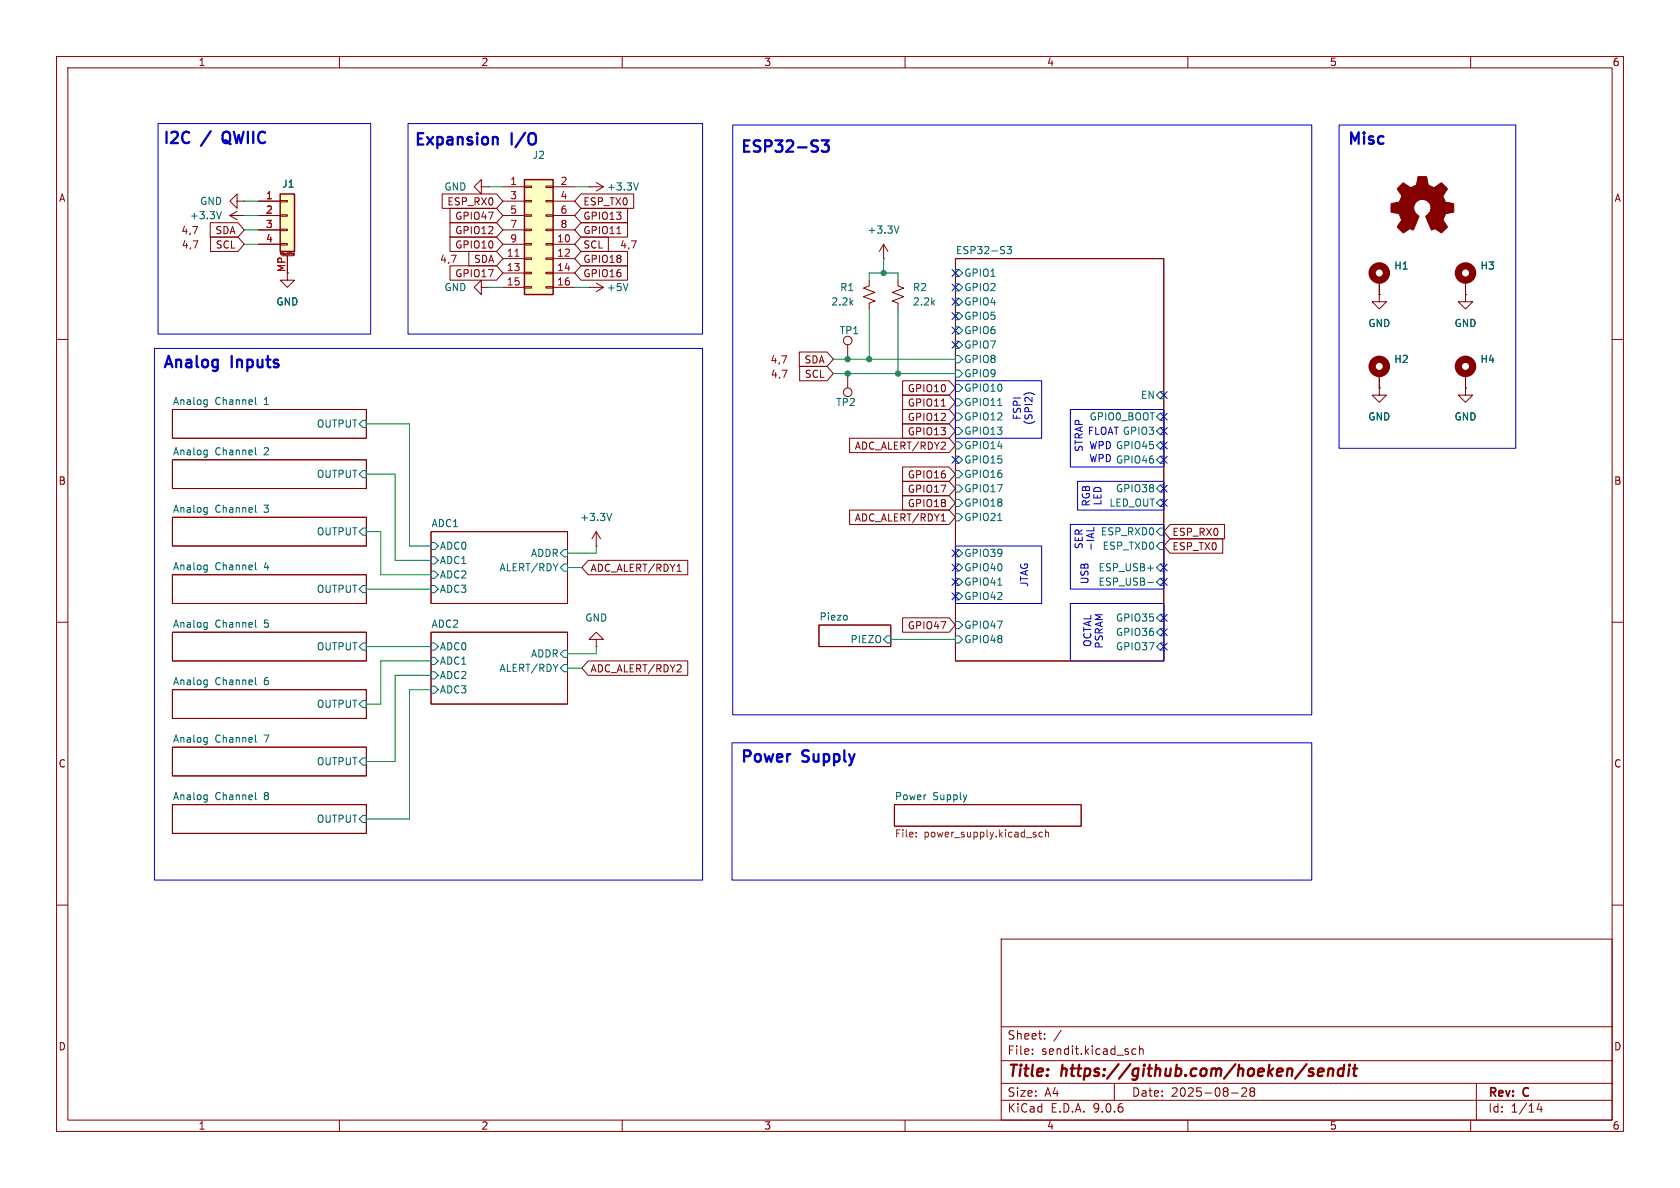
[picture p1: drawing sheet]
<svg xmlns="http://www.w3.org/2000/svg" width="297mm" height="210mm" viewBox="0 0 297 210" stroke-linecap="round" stroke-linejoin="round" font-family="sans-serif">
<g fill="none" stroke="#840000" stroke-width=".18">
<path d="M10 10h277v190h-277zM12 12h273v186h-273zM60 10v2M110 10v2M160 10v2M210 10v2M260 10v2M168.9 45.7h36.8v71.1h-36.8zM259.1 52.1v1.2h1.2l-1.2 1.3-1.3-1.3h1.3M259.1 52.1h.1M10 60h2M30.5 72.4h34.3v5.1h-34.3z"/>
<path d="M149.9 66v2.6M259.1 66v2.6M285 60h2M30.5 91.4h34.3v5.1h-34.3zM30.5 81.3h34.3v5.1h-34.3zM76.2 94h24.1v12.7h-24.1zM10 110h2M30.5 101.6h34.3v5.1h-34.3zM30.5 111.8h34.3v5h-34.3zM76.2 111.8h24.1v12.7h-24.1zM144.8 110.5h12.7v3.8h-12.7zM285 110h2"/>
<path d="M30.5 132.1h34.3v5.1h-34.3zM30.5 121.9h34.3v5.1h-34.3zM30.5 142.2h34.3v5.1h-34.3zM158.1 142.2h33v3.9h-33zM10 160h2M177 166h108v32h-108zM285 160h2M60 198v2M110 198v2M160 198v2M177 194.5h108M177 191.5h108"/>
<path d="M177 187.5h108M177 181.5h108M182.5 186.3v.1M182.5 185.5v.1M184.7 183.6v.1M184.7 182.8v.1M187.6 182.1l-1.3 2M197 191.5v3M200.1 186.1l.3 .3 .4-.1M200.8 185.5l-.4-.1-.3 .3M201.5 185.5l.2-.1 .3 .1 .1 .9M201.5 184.9v1.5"/>
<path d="M210 198v2M217.7 193.2h1.2M220.3 192.4v.5l-.8 .9h.9M221 192.4v.3l.2 .2M221.2 192.9l-.2 .3v.5l.2 .1 .5-.1 .1-.2-.1-.4-.2-.2M221.2 192.9h.3M221.7 192.4l.1 .3-.3 .2M260 198v2M261 191.5v6.5M272.1 195l-.4 1.1h1M272.5 195.6v1"/>
<circle cx="149.9" cy="69.3" r=".76"/>
</g>
<path d="M233 189.5l1-.1-.1-.4-.1-.1-.6 .1-.2 .9 .2 .3 .6-.1M234.9 189.1a.49 .49 0 0 1 .8 .1l-.1 1M234.9 188.9l-.2 1.3M237.6 189a.66 .66 0 0 0-1 .3l-.1 .5 .1 .3 .2 .1 .6-.1M237.6 188.2l-.2 2M238.5 188.9l-.2 1.3M238.6 188.2v.2M238.6 188.2l-.1 .1 .1 .1M238.6 188.2l.1 .1-.1 .1M239.2 188.9h.7M239.6 188.2l-.3 1.7 .1 .2 .4 .1" fill="none" stroke="#840000" stroke-width=".4"/>
<g fill="none" stroke="#006464" stroke-width=".18">
<path d="M168.9 47.6h.6l.7 .7-.7 .6h-.6zM168.9 50.2h.6l.7 .6-.7 .6h-.6zM168.9 52.7h.6l.7 .6-.7 .7h-.6zM168.9 55.2h.6l.7 .7-.7 .6h-.6zM168.9 57.8h.6l.7 .6-.7 .7h-.6zM178 43.6h.8l-.4 .5 .3 .1v.5l-.1 .1-.6-.1M36.3 79.6h.3M36.3 70.7h.3M36.6 70.7v1l-.2 .2M36.6 79.6v1l-.2 .2M36.6 71.5h-.3M45.2 70.2v1.1l.1 .2"/>
<path d="M45.2 79.1v1.1l.1 .2M64.1 74.3h.7v1.3h-.7l-.6-.7zM168.9 60.3h.6l.7 .7-.7 .6h-.6zM168.9 62.9h.6l.7 .6-.7 .6h-.6zM168.9 65.4h.6l.7 .6-.7 .7h-.6zM168.9 67.9h.6l.7 .7-.7 .6h-.6zM168.9 70.5h.6l.7 .6-.7 .7h-.6zM168.9 73h.6l.7 .7-.7 .6h-.6zM168.9 75.6h.6l.7 .6-.7 .6h-.6zM168.9 78.1h.6l.7 .6-.7 .7h-.6zM176.4 71.7h.7M205.1 69.2h.6v1.3h-.6l-.6-.6z"/>
<path d="M205.1 75.6h.6v1.2h-.6l-.6-.6zM205.1 78.1h.6v1.3h-.6l-.6-.7zM205.1 73h.6v1.3h-.6l-.6-.6zM36.3 89.7l.3 .1M36.3 99.9h.3M36.6 89.7v1l-.2 .3M36.6 99.9v1l-.2 .2M36.6 90.5l-.3 .1M36.6 80.3l-.3 .1M45.2 89.3v1.1l.1 .2M45.2 99.5v1l.1 .2M64.1 93.3h.7v1.3h-.7l-.6-.6z"/>
<path d="M64.1 83.2h.7v1.3h-.7l-.6-.7zM76.2 95.9h.6l.7 .6-.7 .7h-.6zM76.2 98.4h.6l.7 .7-.7 .6h-.6zM99.7 97.2h.6v1.2h-.6l-.6-.6zM99.7 99.7h.6v1.3h-.6l-.6-.7zM168.9 85.7h.6l.7 .7-.7 .6h-.6zM168.9 88.3h.6l.7 .6-.7 .6h-.6zM168.9 90.8h.6l.7 .6-.7 .7h-.6zM168.9 97.2h.6l.7 .6-.7 .6h-.6zM168.9 99.7h.6l.7 .6-.7 .7h-.6zM168.9 80.6h.6l.7 .7-.7 .6h-.6zM168.9 83.2h.6l.7 .6-.7 .7h-.6z"/>
<path d="M176.4 92h.7M205.1 80.6h.6v1.3h-.6l-.6-.6zM205.1 93.3h.6v1.3h-.6l-.6-.6zM205.1 95.9h.6v1.3h-.6l-.6-.7zM205.1 99.7h.6v1.3h-.6l-.6-.7zM205.1 88.3h.6v1.2h-.6l-.6-.6zM205.1 85.7h.6v1.3h-.6l-.6-.6zM36.3 110l.3 .1M36.6 110v1.1l-.2 .2M36.6 100.7h-.3M36.6 110.8l-.3 .1M45.2 109.6v1.1l.1 .2"/>
<path d="M45.2 119.8v1.1l.1 .1M64.1 103.5h.7v1.3h-.7l-.6-.7zM64.1 113.7h.7v1.2h-.7l-.6-.6zM76.2 101h.6l.7 .6-.7 .6h-.6zM76.2 103.5h.6l.7 .6-.7 .7h-.6zM76.2 113.7h.6l.7 .6-.7 .6h-.6zM76.2 118.7h.6l.7 .7-.7 .6h-.6zM76.2 116.2h.6l.7 .6-.7 .7h-.6zM99.7 114.9h.6v1.3h-.6l-.6-.6zM99.7 117.5h.6v1.2h-.6l-.6-.6zM149.7 108.9v.6M156.8 112.4h.7v1.3h-.7l-.6-.7z"/>
<path d="M168.9 102.2h.6l.7 .7-.7 .6h-.6zM168.9 104.8h.6l.7 .6-.7 .6h-.6zM168.9 109.9h.6l.7 .6-.7 .6h-.6zM168.9 112.4h.6l.7 .6-.7 .7h-.6zM176.4 103.4h.7M202.9 100.4h1M202.9 103h1M205.1 108.6h.6v1.3h-.6l-.6-.7zM205.1 111.1h.6v1.3h-.6l-.6-.6zM205.1 113.7h.6v1.2h-.6l-.6-.6zM205.1 102.2h.6v1.3h-.6l-.6-.6zM36.3 130.4h.3"/>
<path d="M36.3 120.2l.3 .1M36.6 120.2v1l-.2 .3M36.6 130.4v1l-.2 .2M36.6 131.1l-.3 .1M36.6 121h-.3M45.2 129.9v1.1l.1 .2M64.1 134h.7v1.3h-.7l-.6-.7zM64.1 123.8h.7v1.3h-.7l-.6-.6zM76.2 121.3h.6l.7 .6-.7 .7h-.6zM36.3 140.5l.3 .1M36.6 140.5v1l-.2 .3M36.6 141.3l-.3 .1"/>
<path d="M45.2 140.1v1.1l.1 .2M64.1 144.1h.7v1.3h-.7l-.6-.6z"/>
</g>
<path d="M162 147.8v.2M162 147.2v.1M183 147.5l.2 .2-.2 .3M183 147.1l.1 .1M184.3 147.2l-.4-.1-.2 .3 .1 .5h.5M184.8 147.2l.2-.1 .3 .1 .1 .8M184.8 146.7v1.3" fill="none" stroke="#725600" stroke-width=".18"/>
<circle cx="259.1" cy="64.8" r="1.27" fill="none" stroke="#840000" stroke-width="1.3"/>
<path d="M49.5 34.3h2.6v10.2h-2.6z" fill="#ffffc2"/>
<path d="M49.5 34.3h2.6v10.2h-2.6z" fill="none" stroke="#840000" stroke-width=".25"/>
<g fill="none" stroke="#840000" stroke-width=".18">
<path d="M40.6 38.1h2.6M40.6 38.1l1.3 .8M41.9 35.6v-1.3l-1.3 1.3 1.3 1.2v-1.2h1.3M41.9 37.3l-1.3 .8M43.2 35.6h.1M43.2 38.1h.1M45.7 35.6h3.8M45.7 38.1h3.8M49.5 35.4h1.3v.3h-1.3zM49.5 38h1.3v.2h-1.3zM85.1 33v-1.2l-1.3 1.2 1.3 1.3v-1.3h1.3M86.4 33h.1"/>
<path d="M104.1 33h.1M104.1 33h2.6M105.4 32.3l1.3 .7M106.7 33l-1.3 .8M45.7 40.6h3.8M45.7 43.2h3.8M49.5 40.5h1.3v.3h-1.3zM49.5 43.1h1.3v.2h-1.3zM49.6 45v-.4l.1 .3 .2-.3v.4M49.8 45.2h2M50.8 45.2v4.3h1.3l-1.3 1.3-1.3-1.3h1.3M51.1 44.6v.3"/>
<path d="M51.3 44.6h.1M51.3 44.6v.1M51.8 45.1h.1M51.8 44.8v.2h.2M51.8 44.8h.1M51.8 44.8h.2M51.9 45.1h.1M52 45.1h-.1M52 44.7v.4M85.1 50.8v-1.3l-1.3 1.3 1.3 1.3v-1.3h1.3M86.4 50.8h.1M104.1 50.8h.1"/>
<path d="M104.1 50.8h2.6M105.4 50l1.3 .8M106.7 50.8l-1.3 .8M153.7 49.5v1l-1 .4 2 .8-2 .8 2 .7-1 .4v1M156.2 45.7h.1M156.2 43.2l-.8 1.3M156.2 43.2l.8 1.3M156.2 43.2v2.5M158.7 49.5v1l1.1 .4-2.1 .8 2.1 .8-2.1 .7 1 .4v1M243.8 52.1v1.2h1.3l-1.3 1.3-1.2-1.3h1.2M243.8 52.1h.1M243.8 49.5v2.6"/>
<path d="M259.1 49.5v2.6M149.9 61v2.5M243.8 68.6v1.3h1.3l-1.3 1.2-1.2-1.2h1.2M243.8 68.6h.1M243.8 66v2.6M259.1 68.6v1.3h1.2l-1.2 1.2-1.3-1.2h1.3M259.1 68.6h.1M105.4 96.5h.1M105.4 94l.8 1.3M105.4 94l-.8 1.3M105.4 94v2.5M105.4 113h-1.3l1.3-1.2 1.3 1.2h-1.3v1.3"/>
<path d="M105.4 114.3h.1"/>
<circle cx="149.9" cy="60.2" r=".76"/>
</g>
<path d="M39.1 37.4l-.4 1.3M112.9 32.3l-.5 1.3M158.9 39.9l-.4 1.3M111 50.1l-.4 1.3M108.1 90.7l-.4 1.3" fill="none" stroke="#006464" stroke-width=".18"/>
<path d="M247.5 32.8l.6-.5 .9 .6a.62 .62 0 0 0 1 0l.2-.1a1.62 1.62 0 0 0 .4-1.4l.1-.2h1.5l.2 .8a.74 .74 0 0 0 .6 1l.5 .2 1.3-.9 1.1 1.1-.4 .6a.75 .75 0 0 0-.2 1.2l.2 .5 1.5 .3v1.5l-1.4 .3-.1 .1a1.23 1.23 0 0 0-.3 1.2l.7 1-.1 .2-1 .9-.8-.6a.54 .54 0 0 0-.9 .1l-1-2.4a2.33 2.33 0 0 0 .8-1.9 1.54 1.54 0 0 0-2.5-.7 1.54 1.54 0 0 0 .5 2.5l-1.1 2.5a.69 .69 0 0 0-1.1 .1l-.6 .4-1.1-1.1 .8-1.2-.2-.5a.71 .71 0 0 0-.9-.8l-.8-.1v-1.5l.5-.1a1.11 1.11 0 0 0 1.2-.7 .72 .72 0 0 0-.2-1.2l-.4-.6z" fill="#840000" stroke="#840000" stroke-width=".18"/>
<g fill="none" stroke="#840000" stroke-width="1.3">
<circle cx="243.8" cy="48.3" r="1.27"/>
<circle cx="259.1" cy="48.3" r="1.27"/>
<circle cx="243.8" cy="64.8" r="1.27"/>
</g>
<path d="M92.7 31.8h5.1v20.3h-5.1z" fill="#ffffc2"/>
<path d="M92.7 31.8h5.1v20.3h-5.1z" fill="none" stroke="#840000" stroke-width=".25"/>
<g fill="none" stroke="#840000" stroke-width=".18">
<path d="M37.2 39.4h4.9l1.1 1.2-1.1 1.3h-4.9zM45.7 35.6h3.8M45.7 38.1h3.8M78.2 34.3h9.6l1.1 1.3-1.1 1.2h-9.6zM79.6 39.4h8.2l1.1 1.2-1.1 1.3h-8.2zM79.6 36.8h8.2l1.1 1.3-1.1 1.3h-8.2zM88.9 33h3.8M88.9 35.6h3.8M88.9 38.1h3.8M92.7 32.9h1.3v.2h-1.3zM92.7 35.4h1.3v.3h-1.3zM92.7 38h1.3v.2h-1.3z"/>
<path d="M96.5 32.9h1.3v.2h-1.3zM96.5 35.4h1.3v.3h-1.3zM96.5 38h1.3v.2h-1.3zM97.8 33h3.8M97.8 35.6h3.8M97.8 38.1h3.8M102.7 36.8h8.2v2.6h-8.2l-1.1-1.3zM102.7 39.4h8.2v2.5h-8.2l-1.1-1.3zM102.7 34.3h9.3v2.5h-9.3l-1.1-1.2zM37.2 41.9h4.9l1.1 1.3-1.1 1.3h-4.9zM45.7 40.6h3.8M45.7 43.2h3.8"/>
<path d="M50.8 45.2v3.1M79.6 47h8.2l1.1 1.3-1.1 1.2h-8.2zM79.6 41.9h8.2l1.1 1.3-1.1 1.3h-8.2zM82.9 44.4h4.9l1.1 1.3-1.1 1.3h-4.9zM88.9 40.6h3.8M88.9 43.2h3.8M88.9 45.7h3.8M88.9 48.3h3.8M88.9 50.8h3.8M92.7 40.5h1.3v.3h-1.3zM92.7 43.1h1.3v.2h-1.3zM92.7 45.6h1.3v.2h-1.3z"/>
<path d="M92.7 48.1h1.3v.3h-1.3zM92.7 50.7h1.3v.2h-1.3zM96.5 40.5h1.3v.3h-1.3zM96.5 43.1h1.3v.2h-1.3zM96.5 45.6h1.3v.2h-1.3zM96.5 48.1h1.3v.3h-1.3zM96.5 50.7h1.3v.2h-1.3zM97.8 40.6h3.8M97.8 43.2h3.8M97.8 45.7h3.8M97.8 48.3h3.8M97.8 50.8h3.8"/>
<path d="M102.7 47h8.2v2.5h-8.2l-1.1-1.2zM102.7 44.4h8.2v2.6h-8.2l-1.1-1.3zM102.7 41.9h4.9v2.6h-4.9l-1.1-1.3zM109.1 41.3h.7M243.8 52.1h.1M243.8 49.5v2.6M259.1 52.1h.1M259.1 49.5v2.6M141.3 62.2h4.9l1.1 1.3-1.1 1.3h-4.9zM141.4 64.8h4.8l1.1 1.2-1.1 1.3h-4.8zM150.2 77.5h17.6l1.1 1.2-1.1 1.3h-17.6zM159.6 74.9h8.2l1.1 1.3-1.1 1.3h-8.2z"/>
<path d="M159.6 72.4h8.2l1.1 1.3-1.1 1.2h-8.2zM159.6 69.8h8.2l1.1 1.3-1.1 1.3h-8.2zM159.6 67.3h8.2l1.1 1.3-1.1 1.3h-8.2zM166.4 71.8h.7M243.8 68.6h.1M243.8 66v2.6M259.1 68.6h.1M259.1 66v2.6M104 99.1h17.6v2.5h-17.6l-1.1-1.3zM150.2 90.2h17.6l1.1 1.2-1.1 1.3h-17.6zM159.6 82.5h8.2l1.1 1.3-1.1 1.3h-8.2zM159.6 87.6h8.2l1.1 1.3-1.1 1.3h-8.2z"/>
<path d="M159.6 85.1h8.2l1.1 1.3-1.1 1.2h-8.2zM166.4 92.1h.7M206.9 95.2h9.3v2.6h-9.3l-1.2-1.3zM206.9 92.7h9.6v2.6h-9.6l-1.2-1.3zM104 116.8h17.6v2.6h-17.6l-1.1-1.3zM119.7 101h.7M159.6 109.2h8.2l1.1 1.3-1.1 1.3h-8.2z"/>
</g>
<path d="M91 45.3h.8" fill="none" stroke="#a90000" stroke-width=".18"/>
<g fill="none" stroke="#009600" stroke-width=".18">
<path d="M43.2 35.6h2.5M43.2 38.1h2.5M86.4 33h2.5M101.6 33h2.5M43.2 43.2h2.5M43.2 40.6h2.5M86.4 50.8h2.5M101.6 50.8h2.5M153.7 49.5v-1.2h5v1.2M153.7 54.6v8.9M156.2 45.7v2.6M158.7 54.6v11.4"/>
<path d="M64.8 74.9h7.6v21.6h3.8M147.3 66h21.6M147.3 63.5h21.6M64.8 94h2.5v7.6h8.9M64.8 83.8h5v15.3h6.4M105.4 96.5v1.3h-5.1M64.8 114.3h11.4M64.8 104.1h11.4M76.2 116.8h-8.9v7.7h-2.5M76.2 119.4h-6.4v15.2h-5M100.3 100.3h2.6M100.3 118.1h2.6"/>
<path d="M105.4 114.3v1.3h-5.1M157.5 113h11.4M76.2 121.9h-3.8v22.9h-7.6"/>
</g>
<g fill="none" stroke="#000084" stroke-width=".18">
<path d="M168.3 52.7l1.2 1.2M168.3 47.7l1.2 1.2M168.3 50.2l1.2 1.2M168.3 57.8l1.2 1.2M168.3 55.3l1.2 1.2M169.5 52.7l-1.2 1.2M169.5 47.7l-1.2 1.2M169.5 50.2l-1.2 1.2M169.5 57.8l-1.2 1.2M169.5 55.3l-1.2 1.2M168.3 60.4l1.2 1.2M169.5 60.4l-1.2 1.2"/>
<path d="M205.1 75.6l1.2 1.2M205.1 78.1l1.2 1.2M205.1 69.2l1.2 1.3M205.1 73.1l1.2 1.2M206.3 75.6l-1.2 1.2M206.3 78.1l-1.2 1.2M206.3 69.2l-1.2 1.3M206.3 73.1l-1.2 1.2M168.3 97.2l1.2 1.2M168.3 80.7l1.2 1.2M168.3 99.7l1.2 1.2M169.5 97.2l-1.2 1.2"/>
<path d="M169.5 80.7l-1.2 1.2M169.5 99.7l-1.2 1.2M205.1 80.7l1.2 1.2M205.1 85.8l1.2 1.2M205.1 99.7l1.2 1.2M205.1 88.3l1.2 1.2M206.3 80.7l-1.2 1.2M206.3 85.8l-1.2 1.2M206.3 99.7l-1.2 1.2M206.3 88.3l-1.2 1.2M168.3 104.8l1.2 1.2M168.3 102.3l1.2 1.2"/>
<path d="M169.5 104.8l-1.2 1.2M169.5 102.3l-1.2 1.2M205.1 108.6l1.2 1.2M205.1 102.3l1.2 1.2M205.1 113.7l1.2 1.2M205.1 111.2l1.2 1.2M206.3 108.6l-1.2 1.2M206.3 102.3l-1.2 1.2M206.3 113.7l-1.2 1.2M206.3 111.2l-1.2 1.2"/>
</g>
<path d="M39.6 23.4a1.42 1.42 0 0 0 0 1.8M145.3 24.8h1.2l-.7 .8a.54 .54 0 0 1 .7 .4v.4l-.2 .3-.8 .1-.2-.2" fill="none" stroke="#0000c2" stroke-width=".4"/>
<g fill="none" stroke="#0000c2" stroke-width=".18">
<path d="M27.9 21.8h37.6v37.3h-37.6zM72.1 21.8h52.1v37.3h-52.1zM129.5 22.1h102.4v104.3h-102.4zM236.7 22.1h31.3v57.1h-31.3zM27.3 61.6h96.9v94h-96.9zM168.9 67.3h15.2v10.2h-15.2zM181.1 69.8a1.49 1.49 0 0 1 1.8 0M189.2 72.4h16.5v10.2h-16.5zM168.9 96.5h15.2v10.2h-15.2zM189.2 92.7h16.5v11.4h-16.5zM190.5 85.1h15.2v5.1h-15.2zM193.4 93.2v.6"/>
<path d="M189.2 106.7h16.5v10.1h-16.5zM129.4 131.3h102.5v24.3h-102.5z"/>
</g>
<g fill="#009600" stroke="#009600" stroke-width=".18">
<circle cx="153.7" cy="63.5" r=".46"/>
<circle cx="149.9" cy="66" r=".46"/>
<circle cx="158.7" cy="66" r=".46"/>
<circle cx="156.2" cy="48.3" r=".46"/>
<circle cx="149.9" cy="63.5" r=".46"/>
</g>
<g font-size="2.8" fill="#0000c2">
<text x="28.7" y="26">I2C</text>
<text x="35.9" y="26">/</text>
<text x="40.3" y="26">QWIIC</text>
<text x="73.2" y="26.2">Expansion</text>
<text x="90.5" y="26.2">I/O</text>
<text x="130.8" y="27.5">ESP32-S3</text>
<text x="238.1" y="26.1">Misc</text>
<text x="28.7" y="65.6">Analog</text>
<text x="41" y="65.6">Inputs</text>
<text x="130.8" y="135.3">Power</text>
<text x="142" y="135.3">Supply</text>
</g>
<g font-size="2.8" fill="#840000">
<text x="178" y="190.9">Title:</text>
<text x="187.7" y="190.9">https://github.com/hoeken/sendit</text>
</g>
<g font-size="2.1" fill="#840000">
<text x="178" y="184">Sheet:</text>
<text x="178" y="186.7">File:</text>
<text x="184.1" y="186.7">sendit.kicad_sch</text>
<text x="178" y="196.9">KiCad</text>
<text x="178" y="194.1">Size:</text>
<text x="184.7" y="194.1">A4</text>
<text x="185.7" y="196.9">E.D.A.</text>
<text x="193.3" y="196.9">9.0.6</text>
<text x="200" y="194.1">Date:</text>
<text x="207" y="194.1">2025-08-28</text>
<text x="263" y="194.3">Rev:</text>
<text x="263" y="196.9">Id:</text>
<text x="267.1" y="196.9">1/14</text>
<text x="269.4" y="194.3">C</text>
</g>
<g font-size="1.8" fill="#840000">
<text x="35" y="11.9">1</text>
<text x="85" y="11.9">2</text>
<text x="135" y="11.9">3</text>
<text x="185" y="11.9">4</text>
<text x="235" y="11.9">5</text>
<text x="285" y="11.9">6</text>
<text x="10.3" y="35.9">A</text>
<text x="285.3" y="35.9">A</text>
<text x="32" y="41.6">4,7</text>
<text x="38" y="41.6">SDA</text>
<text x="79" y="36.5">ESP_RX0</text>
<text x="80.4" y="41.6">GPIO12</text>
<text x="80.4" y="39.1">GPIO47</text>
<text x="103" y="39.1">GPIO13</text>
<text x="103" y="41.6">GPIO11</text>
<text x="103" y="36.5">ESP_TX0</text>
<text x="32" y="44.1">4,7</text>
<text x="38" y="44.1">SCL</text>
<text x="77.7" y="46.7">4,7</text>
<text x="80.4" y="44.1">GPIO10</text>
<text x="83.7" y="46.7">SDA</text>
<text x="103" y="46.7">GPIO18</text>
<text x="103" y="44.1">SCL</text>
<text x="109.5" y="44.1">4,7</text>
<text x="80.4" y="49.2">GPIO17</text>
<text x="103" y="49.2">GPIO16</text>
<text x="136.1" y="64.5">4,7</text>
<text x="142.1" y="64.5">SDA</text>
<text x="136.2" y="67">4,7</text>
<text x="142.2" y="67">SCL</text>
<text x="160.4" y="69.5">GPIO10</text>
<text x="160.4" y="77.2">GPIO13</text>
<text x="160.4" y="74.6">GPIO12</text>
<text x="160.4" y="72.1">GPIO11</text>
<text x="151" y="79.7">ADC_ALERT/RDY2</text>
<text x="10.3" y="85.9">B</text>
<text x="160.4" y="84.8">GPIO16</text>
<text x="160.4" y="89.9">GPIO18</text>
<text x="160.4" y="87.3">GPIO17</text>
<text x="285.3" y="85.9">B</text>
<text x="151" y="92.4">ADC_ALERT/RDY1</text>
<text x="207.2" y="94.9">ESP_RX0</text>
<text x="104.3" y="101.3">ADC_ALERT/RDY1</text>
<text x="207.2" y="97.5">ESP_TX0</text>
<text x="160.4" y="111.4">GPIO47</text>
<text x="104.3" y="119.1">ADC_ALERT/RDY2</text>
<text x="10.3" y="135.9">C</text>
<text x="285.3" y="135.9">C</text>
<text x="10.3" y="185.9">D</text>
<text x="285.3" y="185.9">D</text>
<text x="35" y="199.9">1</text>
<text x="85" y="199.9">2</text>
<text x="135" y="199.9">3</text>
<text x="185" y="199.9">4</text>
<text x="235" y="199.9">5</text>
<text x="285" y="199.9">6</text>
</g>
<g font-size="1.8" fill="#006464">
<text x="94.1" y="28.3">J2</text>
<text x="49.8" y="33.4">J1</text>
<text x="78.5" y="33.9">GND</text>
<text x="107.2" y="33.9">+3.3V</text>
<text x="33.5" y="39">+3.3V</text>
<text x="35.3" y="36.4">GND</text>
<text x="153.3" y="41.5">+3.3V</text>
<text x="168.9" y="45">ESP32-S3</text>
<text x="246.4" y="47.9">H1</text>
<text x="261.6" y="47.9">H3</text>
<text x="78.5" y="51.7">GND</text>
<text x="107.2" y="51.7">+5V</text>
<text x="148.4" y="51.7">R1</text>
<text x="161.3" y="51.7">R2</text>
<text x="170.4" y="49.1">GPIO1</text>
<text x="170.4" y="51.7">GPIO2</text>
<text x="48.8" y="54.2">GND</text>
<text x="146.9" y="54.2">2.2k</text>
<text x="148.3" y="59.3">TP1</text>
<text x="161.3" y="54.2">2.2k</text>
<text x="170.4" y="54.2">GPIO4</text>
<text x="170.4" y="56.7">GPIO5</text>
<text x="170.4" y="59.3">GPIO6</text>
<text x="241.8" y="58">GND</text>
<text x="257" y="58">GND</text>
<text x="170.4" y="61.8">GPIO7</text>
<text x="170.4" y="64.4">GPIO8</text>
<text x="246.4" y="64.4">H2</text>
<text x="261.6" y="64.4">H4</text>
<text x="30.5" y="71.7">Analog</text>
<text x="38" y="71.7">Channel</text>
<text x="46.8" y="71.7">1</text>
<text x="147.7" y="72">TP2</text>
<text x="170.4" y="66.9">GPIO9</text>
<text x="170.4" y="69.4">GPIO10</text>
<text x="170.4" y="72">GPIO11</text>
<text x="201.6" y="70.7">EN</text>
<text x="55.9" y="75.8">OUTPUT</text>
<text x="170.4" y="74.5">GPIO12</text>
<text x="170.4" y="77.1">GPIO13</text>
<text x="192.5" y="74.5">GPIO0_BOOT</text>
<text x="241.8" y="74.5">GND</text>
<text x="257" y="74.5">GND</text>
<text x="30.5" y="80.6">Analog</text>
<text x="38" y="80.6">Channel</text>
<text x="46.8" y="80.6">2</text>
<text x="170.4" y="79.6">GPIO14</text>
<text x="170.4" y="82.1">GPIO15</text>
<text x="55.9" y="84.7">OUTPUT</text>
<text x="170.4" y="87.2">GPIO17</text>
<text x="170.4" y="89.8">GPIO18</text>
<text x="170.4" y="84.7">GPIO16</text>
<text x="196" y="89.8">LED_OUT</text>
<text x="197.2" y="87.2">GPIO38</text>
<text x="30.5" y="90.7">Analog</text>
<text x="38" y="90.7">Channel</text>
<text x="46.8" y="90.7">3</text>
<text x="55.9" y="94.8">OUTPUT</text>
<text x="76.2" y="93.3">ADC1</text>
<text x="102.5" y="92.3">+3.3V</text>
<text x="170.4" y="92.3">GPIO21</text>
<text x="194.5" y="94.8">ESP_RXD0</text>
<text x="30.5" y="100.9">Analog</text>
<text x="38" y="100.9">Channel</text>
<text x="46.8" y="100.9">4</text>
<text x="77.7" y="97.4">ADC0</text>
<text x="77.7" y="99.9">ADC1</text>
<text x="88.2" y="101.2">ALERT/RDY</text>
<text x="93.8" y="98.7">ADDR</text>
<text x="170.4" y="98.7">GPIO39</text>
<text x="170.4" y="101.2">GPIO40</text>
<text x="194.1" y="101.2">ESP_USB+</text>
<text x="194.8" y="97.4">ESP_TXD0</text>
<text x="55.9" y="105">OUTPUT</text>
<text x="77.7" y="102.5">ADC2</text>
<text x="77.7" y="105">ADC3</text>
<text x="170.4" y="103.7">GPIO41</text>
<text x="170.4" y="106.3">GPIO42</text>
<text x="194.1" y="103.7">ESP_USB-</text>
<text x="30.5" y="111">Analog</text>
<text x="38" y="111">Channel</text>
<text x="46.8" y="111">5</text>
<text x="76.2" y="111">ADC2</text>
<text x="103.4" y="110.1">GND</text>
<text x="144.8" y="109.8">Piezo</text>
<text x="150.3" y="113.9">PIEZO</text>
<text x="170.4" y="111.4">GPIO47</text>
<text x="170.4" y="113.9">GPIO48</text>
<text x="197.2" y="110.1">GPIO35</text>
<text x="197.2" y="112.6">GPIO36</text>
<text x="55.9" y="115.2">OUTPUT</text>
<text x="77.7" y="115.2">ADC0</text>
<text x="77.7" y="117.7">ADC1</text>
<text x="88.2" y="119">ALERT/RDY</text>
<text x="93.8" y="116.4">ADDR</text>
<text x="197.2" y="115.2">GPIO37</text>
<text x="30.5" y="121.2">Analog</text>
<text x="38" y="121.2">Channel</text>
<text x="46.8" y="121.2">6</text>
<text x="55.9" y="125.3">OUTPUT</text>
<text x="77.7" y="120.2">ADC2</text>
<text x="77.7" y="122.8">ADC3</text>
<text x="30.5" y="131.4">Analog</text>
<text x="38" y="131.4">Channel</text>
<text x="46.8" y="131.4">7</text>
<text x="55.9" y="135.5">OUTPUT</text>
<text x="30.5" y="141.5">Analog</text>
<text x="38" y="141.5">Channel</text>
<text x="46.8" y="141.5">8</text>
<text x="158.1" y="141.5">Power</text>
<text x="164.9" y="141.5">Supply</text>
<text x="55.9" y="145.6">OUTPUT</text>
</g>
<g font-size="1.8" fill="#a90000">
<text x="46.9" y="35.3">1</text>
<text x="90.1" y="32.8">1</text>
<text x="90.1" y="35.3">3</text>
<text x="99" y="32.8">2</text>
<text x="99" y="35.3">4</text>
<text x="46.9" y="37.8">2</text>
<text x="46.9" y="40.4">3</text>
<text x="90.1" y="37.8">5</text>
<text x="90.1" y="40.4">7</text>
<text x="99" y="37.8">6</text>
<text x="99" y="40.4">8</text>
<text x="46.9" y="42.9">4</text>
<text x="89.5" y="45.5">11</text>
<text x="90.1" y="42.9">9</text>
<text x="98.4" y="42.9">10</text>
<text x="98.4" y="45.5">12</text>
<text x="50.5" y="48.2" transform="rotate(-90 50.5 48.2)">MP</text>
<text x="89.5" y="48">13</text>
<text x="89.5" y="50.5">15</text>
<text x="98.4" y="48">14</text>
<text x="98.4" y="50.5">16</text>
</g>
<g font-size="1.8" fill="#0000c2">
<text x="180.7" y="74.3" transform="rotate(-90 180.7 74.3)">FSPI</text>
<text x="182.7" y="75.2" transform="rotate(-90 182.7 75.2)">(SPI2)</text>
<text x="192.2" y="77.1">FLOAT GPIO3</text>
<text x="191.6" y="80" transform="rotate(-90 191.6 80)">STRAP</text>
<text x="192.5" y="81.9">WPD GPIO46</text>
<text x="192.5" y="79.6">WPD GPIO45</text>
<text x="192.9" y="89.6" transform="rotate(-90 192.9 89.6)">RGB</text>
<text x="194.9" y="89.5" transform="rotate(-90 194.9 89.5)">LED</text>
<text x="191.6" y="97.2" transform="rotate(-90 191.6 97.2)">SER</text>
<text x="193.7" y="97.5" transform="rotate(-90 193.7 97.5)">-IAL</text>
<text x="182" y="103.9" transform="rotate(-90 182 103.9)">JTAG</text>
<text x="192.6" y="103.4" transform="rotate(-90 192.6 103.4)">USB</text>
<text x="193.1" y="114.5" transform="rotate(-90 193.1 114.5)">OCTAL</text>
<text x="195.2" y="114.8" transform="rotate(-90 195.2 114.8)">PSRAM</text>
</g>
<g font-size="1.8" fill="#725600">
<text x="158.1" y="148.4">File:</text>
<text x="163.3" y="148.4">power_supply.kicad_sch</text>
</g>
<text font-size=".5" fill="#840000" x="49.3" y="45.3">Mounting</text>
</svg>
